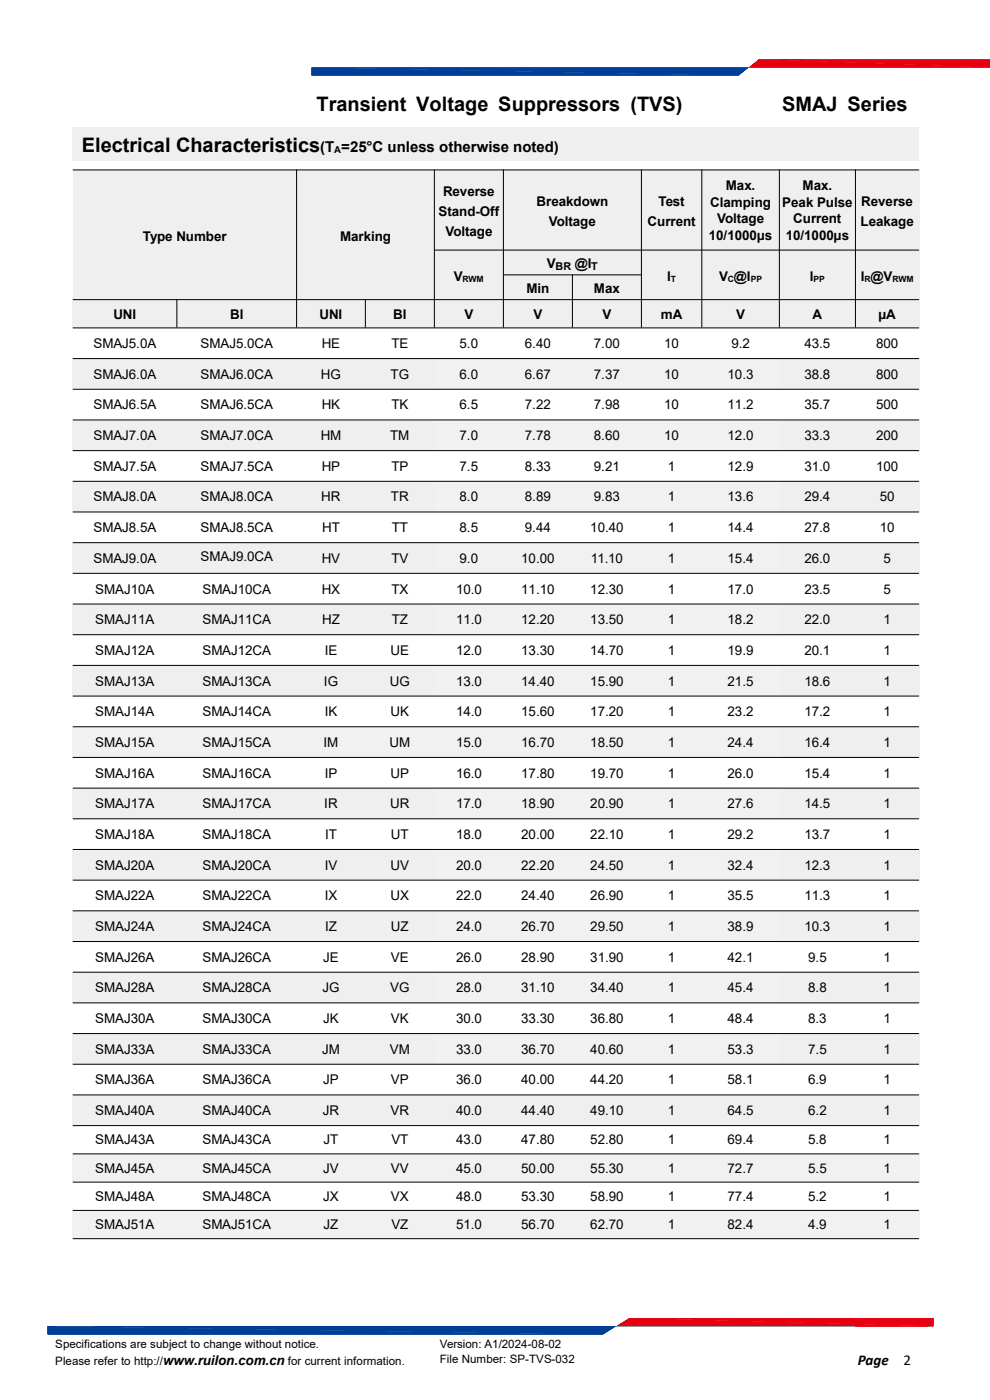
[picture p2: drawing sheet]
<svg xmlns="http://www.w3.org/2000/svg" width="210mm" height="297mm" viewBox="0 0 210 297" stroke-linecap="round" stroke-linejoin="round" font-family="sans-serif">
<path d="M133.6 279.6h64.4" fill="none" stroke="#e60012" stroke-width=".21"/>
<g fill="#e60012">
<path d="M130.7 281.3l2.8-1.7 64.5 1.7z"/>
<path d="M133.6 279.6h64.4v1.7z"/>
</g>
<path d="M10.1 281.4h120.6" fill="none" stroke="#003f98" stroke-width=".21"/>
<path d="M130.7 281.4h67.3" fill="none" stroke="#e60012" stroke-width=".21"/>
<g fill="#003f98">
<path d="M10.1 281.3l117.8 1.8h-117.8z"/>
<path d="M10.1 281.3h120.6l-2.8 1.8z"/>
</g>
<path d="M10.1 283.1h117.8" fill="none" stroke="#003f98" stroke-width=".21"/>
<path d="M161 12.6h49.1" fill="none" stroke="#e60012" stroke-width=".21"/>
<g fill="#e60012">
<path d="M158.8 14.3l2.2-1.7 49.1 1.7z"/>
<path d="M161 12.6h49.1v1.7z"/>
</g>
<path d="M66.1 14.3h92.7" fill="none" stroke="#003f98" stroke-width=".21"/>
<path d="M158.8 14.3h51.3" fill="none" stroke="#e60012" stroke-width=".21"/>
<g fill="#003f98">
<path d="M66.1 14.3l90.6 1.7h-90.6z"/>
<path d="M66.1 14.3h92.7l-2.1 1.7z"/>
</g>
<path d="M66.1 16.1h90.6" fill="none" stroke="#003f98" stroke-width=".21"/>
<g fill="#efefef">
<path d="M15.4 26.9h179.6v7.1h-179.6z" fill-rule="evenodd"/>
<path d="M15.4 36.1h47.5v27.4h-47.5z" fill-rule="evenodd"/>
<path d="M63 36.1h29.1v27.4h-29.1z" fill-rule="evenodd"/>
<path d="M92.2 36.1h14.6v16.9h-14.6z" fill-rule="evenodd"/>
<path d="M106.8 36.1h29.2v16.9h-29.2z" fill-rule="evenodd"/>
<path d="M136.1 36.1h12.7v16.9h-12.7z" fill-rule="evenodd"/>
<path d="M148.9 36.1h16.4v16.9h-16.4z" fill-rule="evenodd"/>
<path d="M165.4 36.1h16v16.9h-16z" fill-rule="evenodd"/>
<path d="M181.5 36.1h13.5v16.9h-13.5z" fill-rule="evenodd"/>
<path d="M92.2 53.1h14.6v10.4h-14.6z" fill-rule="evenodd"/>
<path d="M106.8 53.1h29.2v5.2h-29.2z" fill-rule="evenodd"/>
<path d="M136.1 53.1h12.7v10.4h-12.7z" fill-rule="evenodd"/>
<path d="M148.9 53.1h16.4v10.4h-16.4z" fill-rule="evenodd"/>
<path d="M165.4 53.1h16v10.4h-16z" fill-rule="evenodd"/>
<path d="M181.5 53.1h13.5v10.4h-13.5z" fill-rule="evenodd"/>
<path d="M106.8 58.4h14.6v5.1h-14.6z" fill-rule="evenodd"/>
<path d="M121.5 58.4h14.5v5.1h-14.5z" fill-rule="evenodd"/>
<path d="M15.4 63.6h22.1v5.9h-22.1z" fill-rule="evenodd"/>
<path d="M37.6 63.6h25.3v5.9h-25.3z" fill-rule="evenodd"/>
<path d="M63 63.6h14.5v5.9h-14.5z" fill-rule="evenodd"/>
<path d="M77.6 63.6h14.5v5.9h-14.5z" fill-rule="evenodd"/>
<path d="M92.2 63.6h14.6v5.9h-14.6z" fill-rule="evenodd"/>
<path d="M106.8 63.6h14.6v5.9h-14.6z" fill-rule="evenodd"/>
<path d="M121.5 63.6h14.5v5.9h-14.5z" fill-rule="evenodd"/>
<path d="M136.1 63.6h12.7v5.9h-12.7z" fill-rule="evenodd"/>
<path d="M148.9 63.6h16.4v5.9h-16.4z" fill-rule="evenodd"/>
<path d="M165.4 63.6h16v5.9h-16z" fill-rule="evenodd"/>
<path d="M181.5 63.6h13.5v5.9h-13.5z" fill-rule="evenodd"/>
<path d="M15.4 76.1h22.2v6.4h-22.2z" fill-rule="evenodd"/>
<path d="M37.5 76.1h25.5v6.4h-25.5z" fill-rule="evenodd"/>
<path d="M62.9 76.1h14.7v6.4h-14.7z" fill-rule="evenodd"/>
<path d="M77.5 76.1h14.7v6.4h-14.7z" fill-rule="evenodd"/>
</g>
<g fill="#f1f1f1">
<path d="M92.1 76.1h14.7v6.4h-14.7z" fill-rule="evenodd"/>
<path d="M106.8 76.1h14.7v6.4h-14.7z" fill-rule="evenodd"/>
<path d="M121.4 76.1h14.7v6.4h-14.7z" fill-rule="evenodd"/>
<path d="M136 76.1h12.9v6.4h-12.9z" fill-rule="evenodd"/>
<path d="M148.8 76.1h16.6v6.4h-16.6z" fill-rule="evenodd"/>
</g>
<g fill="#efefef">
<path d="M165.3 76.1h16.2v6.4h-16.2z" fill-rule="evenodd"/>
<path d="M181.4 76.1h13.6v6.4h-13.6z" fill-rule="evenodd"/>
<path d="M15.4 89.1h22.2v6.5h-22.2z" fill-rule="evenodd"/>
<path d="M37.5 89.1h25.5v6.5h-25.5z" fill-rule="evenodd"/>
<path d="M62.9 89.1h14.7v6.5h-14.7z" fill-rule="evenodd"/>
<path d="M77.5 89.1h14.7v6.5h-14.7z" fill-rule="evenodd"/>
</g>
<g fill="#f1f1f1">
<path d="M92.1 89.1h14.7v6.5h-14.7z" fill-rule="evenodd"/>
<path d="M106.8 89.1h14.7v6.5h-14.7z" fill-rule="evenodd"/>
<path d="M121.4 89.1h14.7v6.5h-14.7z" fill-rule="evenodd"/>
<path d="M136 89.1h12.9v6.5h-12.9z" fill-rule="evenodd"/>
<path d="M148.8 89.1h16.6v6.5h-16.6z" fill-rule="evenodd"/>
</g>
<g fill="#efefef">
<path d="M165.3 89.1h16.2v6.5h-16.2z" fill-rule="evenodd"/>
<path d="M181.4 89.1h13.6v6.5h-13.6z" fill-rule="evenodd"/>
<path d="M15.4 102.2h22.2v6.4h-22.2z" fill-rule="evenodd"/>
<path d="M37.5 102.2h25.5v6.4h-25.5z" fill-rule="evenodd"/>
<path d="M62.9 102.2h14.7v6.4h-14.7z" fill-rule="evenodd"/>
<path d="M77.5 102.2h14.7v6.4h-14.7z" fill-rule="evenodd"/>
</g>
<g fill="#f1f1f1">
<path d="M92.1 102.2h14.7v6.4h-14.7z" fill-rule="evenodd"/>
<path d="M106.8 102.2h14.7v6.4h-14.7z" fill-rule="evenodd"/>
<path d="M121.4 102.2h14.7v6.4h-14.7z" fill-rule="evenodd"/>
<path d="M136 102.2h12.9v6.4h-12.9z" fill-rule="evenodd"/>
<path d="M148.8 102.2h16.6v6.4h-16.6z" fill-rule="evenodd"/>
</g>
<g fill="#efefef">
<path d="M165.3 102.2h16.2v6.4h-16.2z" fill-rule="evenodd"/>
<path d="M181.4 102.2h13.6v6.4h-13.6z" fill-rule="evenodd"/>
<path d="M15.4 115.2h22.2v6.4h-22.2z" fill-rule="evenodd"/>
<path d="M37.5 115.2h25.5v6.4h-25.5z" fill-rule="evenodd"/>
<path d="M62.9 115.2h14.7v6.4h-14.7z" fill-rule="evenodd"/>
<path d="M77.5 115.2h14.7v6.4h-14.7z" fill-rule="evenodd"/>
</g>
<g fill="#f1f1f1">
<path d="M92.1 115.2h14.7v6.4h-14.7z" fill-rule="evenodd"/>
<path d="M106.8 115.2h14.7v6.4h-14.7z" fill-rule="evenodd"/>
<path d="M121.4 115.2h14.7v6.4h-14.7z" fill-rule="evenodd"/>
<path d="M136 115.2h12.9v6.4h-12.9z" fill-rule="evenodd"/>
<path d="M148.8 115.2h16.6v6.4h-16.6z" fill-rule="evenodd"/>
</g>
<g fill="#efefef">
<path d="M165.3 115.2h16.2v6.4h-16.2z" fill-rule="evenodd"/>
<path d="M181.4 115.2h13.6v6.4h-13.6z" fill-rule="evenodd"/>
<path d="M15.4 128.2h22.2v6.4h-22.2z" fill-rule="evenodd"/>
<path d="M37.5 128.2h25.5v6.4h-25.5z" fill-rule="evenodd"/>
<path d="M62.9 128.2h14.7v6.4h-14.7z" fill-rule="evenodd"/>
<path d="M77.5 128.2h14.7v6.4h-14.7z" fill-rule="evenodd"/>
</g>
<g fill="#f1f1f1">
<path d="M92.1 128.2h14.7v6.4h-14.7z" fill-rule="evenodd"/>
<path d="M106.8 128.2h14.7v6.4h-14.7z" fill-rule="evenodd"/>
<path d="M121.4 128.2h14.7v6.4h-14.7z" fill-rule="evenodd"/>
<path d="M136 128.2h12.9v6.4h-12.9z" fill-rule="evenodd"/>
<path d="M148.8 128.2h16.6v6.4h-16.6z" fill-rule="evenodd"/>
</g>
<g fill="#efefef">
<path d="M165.3 128.2h16.2v6.4h-16.2z" fill-rule="evenodd"/>
<path d="M181.4 128.2h13.6v6.4h-13.6z" fill-rule="evenodd"/>
<path d="M15.4 141.2h22.2v6.4h-22.2z" fill-rule="evenodd"/>
<path d="M37.5 141.2h25.5v6.4h-25.5z" fill-rule="evenodd"/>
<path d="M62.9 141.2h14.7v6.4h-14.7z" fill-rule="evenodd"/>
<path d="M77.5 141.2h14.7v6.4h-14.7z" fill-rule="evenodd"/>
</g>
<g fill="#f1f1f1">
<path d="M92.1 141.2h14.7v6.4h-14.7z" fill-rule="evenodd"/>
<path d="M106.8 141.2h14.7v6.4h-14.7z" fill-rule="evenodd"/>
<path d="M121.4 141.2h14.7v6.4h-14.7z" fill-rule="evenodd"/>
<path d="M136 141.2h12.9v6.4h-12.9z" fill-rule="evenodd"/>
<path d="M148.8 141.2h16.6v6.4h-16.6z" fill-rule="evenodd"/>
</g>
<g fill="#efefef">
<path d="M165.3 141.2h16.2v6.4h-16.2z" fill-rule="evenodd"/>
<path d="M181.4 141.2h13.6v6.4h-13.6z" fill-rule="evenodd"/>
</g>
<g fill="#f1f1f1">
<path d="M15.4 154.2h22.2v6.5h-22.2z" fill-rule="evenodd"/>
<path d="M37.5 154.2h25.5v6.5h-25.5z" fill-rule="evenodd"/>
<path d="M62.9 154.2h14.7v6.5h-14.7z" fill-rule="evenodd"/>
<path d="M77.5 154.2h14.7v6.5h-14.7z" fill-rule="evenodd"/>
<path d="M92.1 154.2h14.7v6.5h-14.7z" fill-rule="evenodd"/>
<path d="M106.8 154.2h14.7v6.5h-14.7z" fill-rule="evenodd"/>
<path d="M121.4 154.2h14.7v6.5h-14.7z" fill-rule="evenodd"/>
<path d="M136 154.2h12.9v6.5h-12.9z" fill-rule="evenodd"/>
<path d="M148.8 154.2h16.6v6.5h-16.6z" fill-rule="evenodd"/>
</g>
<g fill="#efefef">
<path d="M165.3 154.2h16.2v6.5h-16.2z" fill-rule="evenodd"/>
<path d="M181.4 154.2h13.6v6.5h-13.6z" fill-rule="evenodd"/>
<path d="M15.4 167.3h22.2v6.4h-22.2z" fill-rule="evenodd"/>
<path d="M37.5 167.3h25.5v6.4h-25.5z" fill-rule="evenodd"/>
<path d="M62.9 167.3h14.7v6.4h-14.7z" fill-rule="evenodd"/>
<path d="M77.5 167.3h14.7v6.4h-14.7z" fill-rule="evenodd"/>
</g>
<g fill="#f1f1f1">
<path d="M92.1 167.3h14.7v6.4h-14.7z" fill-rule="evenodd"/>
<path d="M106.8 167.3h14.7v6.4h-14.7z" fill-rule="evenodd"/>
<path d="M121.4 167.3h14.7v6.4h-14.7z" fill-rule="evenodd"/>
<path d="M136 167.3h12.9v6.4h-12.9z" fill-rule="evenodd"/>
<path d="M148.8 167.3h16.6v6.4h-16.6z" fill-rule="evenodd"/>
</g>
<g fill="#efefef">
<path d="M165.3 167.3h16.2v6.4h-16.2z" fill-rule="evenodd"/>
<path d="M181.4 167.3h13.6v6.4h-13.6z" fill-rule="evenodd"/>
<path d="M15.4 180.3h22.2v6.4h-22.2z" fill-rule="evenodd"/>
<path d="M37.5 180.3h25.5v6.4h-25.5z" fill-rule="evenodd"/>
<path d="M62.9 180.3h14.7v6.4h-14.7z" fill-rule="evenodd"/>
<path d="M77.5 180.3h14.7v6.4h-14.7z" fill-rule="evenodd"/>
</g>
<g fill="#f1f1f1">
<path d="M92.1 180.3h14.7v6.4h-14.7z" fill-rule="evenodd"/>
<path d="M106.8 180.3h14.7v6.4h-14.7z" fill-rule="evenodd"/>
<path d="M121.4 180.3h14.7v6.4h-14.7z" fill-rule="evenodd"/>
<path d="M136 180.3h12.9v6.4h-12.9z" fill-rule="evenodd"/>
<path d="M148.8 180.3h16.6v6.4h-16.6z" fill-rule="evenodd"/>
</g>
<g fill="#efefef">
<path d="M165.3 180.3h16.2v6.4h-16.2z" fill-rule="evenodd"/>
<path d="M181.4 180.3h13.6v6.4h-13.6z" fill-rule="evenodd"/>
<path d="M15.4 193.3h22.2v6.4h-22.2z" fill-rule="evenodd"/>
<path d="M37.5 193.3h25.5v6.4h-25.5z" fill-rule="evenodd"/>
<path d="M62.9 193.3h14.7v6.4h-14.7z" fill-rule="evenodd"/>
<path d="M77.5 193.3h14.7v6.4h-14.7z" fill-rule="evenodd"/>
</g>
<g fill="#f1f1f1">
<path d="M92.1 193.3h14.7v6.4h-14.7z" fill-rule="evenodd"/>
<path d="M106.8 193.3h14.7v6.4h-14.7z" fill-rule="evenodd"/>
<path d="M121.4 193.3h14.7v6.4h-14.7z" fill-rule="evenodd"/>
<path d="M136 193.3h12.9v6.4h-12.9z" fill-rule="evenodd"/>
<path d="M148.8 193.3h16.6v6.4h-16.6z" fill-rule="evenodd"/>
</g>
<g fill="#efefef">
<path d="M165.3 193.3h16.2v6.4h-16.2z" fill-rule="evenodd"/>
<path d="M181.4 193.3h13.6v6.4h-13.6z" fill-rule="evenodd"/>
<path d="M15.4 206.3h22.2v6.4h-22.2z" fill-rule="evenodd"/>
<path d="M37.5 206.3h25.5v6.4h-25.5z" fill-rule="evenodd"/>
<path d="M62.9 206.3h14.7v6.4h-14.7z" fill-rule="evenodd"/>
<path d="M77.5 206.3h14.7v6.4h-14.7z" fill-rule="evenodd"/>
</g>
<g fill="#f1f1f1">
<path d="M92.1 206.3h14.7v6.4h-14.7z" fill-rule="evenodd"/>
<path d="M106.8 206.3h14.7v6.4h-14.7z" fill-rule="evenodd"/>
<path d="M121.4 206.3h14.7v6.4h-14.7z" fill-rule="evenodd"/>
<path d="M136 206.3h12.9v6.4h-12.9z" fill-rule="evenodd"/>
<path d="M148.8 206.3h16.6v6.4h-16.6z" fill-rule="evenodd"/>
</g>
<g fill="#efefef">
<path d="M165.3 206.3h16.2v6.4h-16.2z" fill-rule="evenodd"/>
<path d="M181.4 206.3h13.6v6.4h-13.6z" fill-rule="evenodd"/>
<path d="M15.4 219.3h22.2v6.4h-22.2z" fill-rule="evenodd"/>
<path d="M37.5 219.3h25.5v6.4h-25.5z" fill-rule="evenodd"/>
<path d="M62.9 219.3h14.7v6.4h-14.7z" fill-rule="evenodd"/>
<path d="M77.5 219.3h14.7v6.4h-14.7z" fill-rule="evenodd"/>
</g>
<g fill="#f1f1f1">
<path d="M92.1 219.3h14.7v6.4h-14.7z" fill-rule="evenodd"/>
<path d="M106.8 219.3h14.7v6.4h-14.7z" fill-rule="evenodd"/>
<path d="M121.4 219.3h14.7v6.4h-14.7z" fill-rule="evenodd"/>
<path d="M136 219.3h12.9v6.4h-12.9z" fill-rule="evenodd"/>
<path d="M148.8 219.3h16.6v6.4h-16.6z" fill-rule="evenodd"/>
</g>
<g fill="#efefef">
<path d="M165.3 219.3h16.2v6.4h-16.2z" fill-rule="evenodd"/>
<path d="M181.4 219.3h13.6v6.4h-13.6z" fill-rule="evenodd"/>
<path d="M15.4 232.3h22.2v6.5h-22.2z" fill-rule="evenodd"/>
<path d="M37.5 232.3h25.5v6.5h-25.5z" fill-rule="evenodd"/>
<path d="M62.9 232.3h14.7v6.5h-14.7z" fill-rule="evenodd"/>
<path d="M77.5 232.3h14.7v6.5h-14.7z" fill-rule="evenodd"/>
<path d="M92.1 232.3h14.7v6.5h-14.7z" fill-rule="evenodd"/>
<path d="M106.8 232.3h14.7v6.5h-14.7z" fill-rule="evenodd"/>
<path d="M121.4 232.3h14.7v6.5h-14.7z" fill-rule="evenodd"/>
<path d="M136 232.3h12.9v6.5h-12.9z" fill-rule="evenodd"/>
<path d="M148.8 232.3h16.6v6.5h-16.6z" fill-rule="evenodd"/>
<path d="M165.3 232.3h16.2v6.5h-16.2z" fill-rule="evenodd"/>
<path d="M181.4 232.3h13.6v6.5h-13.6z" fill-rule="evenodd"/>
</g>
<g fill="#f1f1f1">
<path d="M15.4 244.8h22.2v6h-22.2z" fill-rule="evenodd"/>
<path d="M37.5 244.8h25.5v6h-25.5z" fill-rule="evenodd"/>
<path d="M62.9 244.8h14.7v6h-14.7z" fill-rule="evenodd"/>
<path d="M77.5 244.8h14.7v6h-14.7z" fill-rule="evenodd"/>
<path d="M92.1 244.8h14.7v6h-14.7z" fill-rule="evenodd"/>
<path d="M106.8 244.8h14.7v6h-14.7z" fill-rule="evenodd"/>
<path d="M121.4 244.8h14.7v6h-14.7z" fill-rule="evenodd"/>
<path d="M136 244.8h12.9v6h-12.9z" fill-rule="evenodd"/>
<path d="M148.8 244.8h16.6v6h-16.6z" fill-rule="evenodd"/>
<path d="M165.3 244.8h16.2v6h-16.2z" fill-rule="evenodd"/>
<path d="M181.4 244.8h13.6v6h-13.6z" fill-rule="evenodd"/>
<path d="M15.4 256.8h22.2v5.9h-22.2z" fill-rule="evenodd"/>
<path d="M37.5 256.8h25.5v5.9h-25.5z" fill-rule="evenodd"/>
<path d="M62.9 256.8h14.7v5.9h-14.7z" fill-rule="evenodd"/>
<path d="M77.5 256.8h14.7v5.9h-14.7z" fill-rule="evenodd"/>
<path d="M92.1 256.8h14.7v5.9h-14.7z" fill-rule="evenodd"/>
<path d="M106.8 256.8h14.7v5.9h-14.7z" fill-rule="evenodd"/>
<path d="M121.4 256.8h14.7v5.9h-14.7z" fill-rule="evenodd"/>
<path d="M136 256.8h12.9v5.9h-12.9z" fill-rule="evenodd"/>
<path d="M148.8 256.8h16.6v5.9h-16.6z" fill-rule="evenodd"/>
<path d="M165.3 256.8h16.2v5.9h-16.2z" fill-rule="evenodd"/>
<path d="M181.4 256.8h13.6v5.9h-13.6z" fill-rule="evenodd"/>
</g>
<g fill="none" stroke="#000" stroke-width=".21">
<path d="M15.4 36.1h179.6M62.9 36v33.5M92.1 36v33.5M106.8 36v33.5M136.1 36v33.5M148.9 36v33.5M165.3 36v33.5M181.5 36v33.5M92.1 53.1h102.9M106.7 58.3h29.5M121.4 58.2v11.3M15.4 63.6h179.6"/>
<path d="M15.4 69.6h179.6M15.4 76.1h179.6M37.5 63.5v6M77.5 63.5v6M15.4 82.6h179.6M15.4 89.1h179.6M15.4 95.6h179.6M15.4 102.1h179.6M15.4 108.6h179.6M15.4 115.1h179.6M15.4 121.6h179.6M15.4 128.1h179.6"/>
<path d="M15.4 134.7h179.6M15.4 141.2h179.6M15.4 147.7h179.6M15.4 154.2h179.6M15.4 160.7h179.6M15.4 167.2h179.6M15.4 173.7h179.6M15.4 180.2h179.6M15.4 186.7h179.6M15.4 193.2h179.6M15.4 199.7h179.6M15.4 206.2h179.6"/>
<path d="M15.4 212.8h179.6M15.4 219.3h179.6M15.4 225.8h179.6M15.4 232.3h179.6M15.4 238.8h179.6M15.4 244.8h179.6M15.4 250.8h179.6M15.4 256.8h179.6M15.4 262.8h179.6"/>
</g>
<g font-size="4.2">
<text x="67.1" y="23.6">Transient Voltage Suppressors (TVS)</text>
<text x="165.9" y="23.6">SMAJ Series</text>
<text x="17.4" y="32.1">Electrical Characteristics</text>
</g>
<g font-size="3.2">
<text x="67.9" y="32.2">(T =25°C unless otherwise noted)</text>
<text x="181.9" y="289.5">Page</text>
<text x="191.6" y="289.5">2</text>
</g>
<g font-size="2.8">
<text x="94" y="41.6">Reverse</text>
<text x="154" y="40.3">Max.</text>
<text x="170.3" y="40.3">Max.</text>
<text x="93" y="45.8">Stand-Off</text>
<text x="113.8" y="43.7">Breakdown</text>
<text x="116.4" y="47.9">Voltage</text>
<text x="137.4" y="47.9">Current</text>
<text x="139.7" y="43.7">Test</text>
<text x="150.7" y="43.8">Clamping</text>
<text x="152.1" y="47.4">Voltage</text>
<text x="165.9" y="43.8">Peak Pulse</text>
<text x="168.3" y="47.4">Current</text>
<text x="182.5" y="47.9">Leakage</text>
<text x="182.7" y="43.7">Reverse</text>
<text x="30.3" y="51.1">Type Number</text>
<text x="72.1" y="51.1">Marking</text>
<text x="94.5" y="50.1">Voltage</text>
<text x="150.4" y="50.9">10/1000μs</text>
<text x="166.7" y="50.9">10/1000μs</text>
<text x="96.3" y="59.6">V</text>
<text x="116" y="57">V</text>
<text x="121.9" y="57">@I</text>
<text x="141.5" y="59.6">I</text>
<text x="152.5" y="59.6">V @I</text>
<text x="171.8" y="59.6">I</text>
<text x="182.6" y="59.6">I @V</text>
<text x="111.7" y="62.2">Min</text>
<text x="126" y="62.2">Max</text>
<text x="24" y="67.6">UNI</text>
<text x="48.8" y="67.6">BI</text>
<text x="67.8" y="67.6">UNI</text>
<text x="83.4" y="67.6">BI</text>
<text x="98.5" y="67.6">V</text>
<text x="113.2" y="67.6">V</text>
<text x="127.8" y="67.6">V</text>
<text x="140.2" y="67.6">mA</text>
<text x="156.2" y="67.6">V</text>
<text x="172.4" y="67.6">A</text>
<text x="186.4" y="67.6">µA</text>
<text x="19.8" y="73.8">SMAJ5.0A</text>
<text x="42.5" y="73.8">SMAJ5.0CA</text>
<text x="68.2" y="73.8">HE</text>
<text x="83" y="73.8">TE</text>
<text x="97.5" y="73.8">5.0</text>
<text x="111.3" y="73.8">6.40</text>
<text x="126" y="73.8">7.00</text>
<text x="140.9" y="73.8">10</text>
<text x="155.2" y="73.8">9.2</text>
<text x="170.6" y="73.8">43.5</text>
<text x="185.8" y="73.8">800</text>
<text x="19.8" y="80.3">SMAJ6.0A</text>
<text x="42.5" y="80.3">SMAJ6.0CA</text>
<text x="68.1" y="80.3">HG</text>
<text x="82.8" y="80.3">TG</text>
<text x="97.5" y="80.3">6.0</text>
<text x="111.3" y="80.3">6.67</text>
<text x="126" y="80.3">7.37</text>
<text x="140.9" y="80.3">10</text>
<text x="154.3" y="80.3">10.3</text>
<text x="170.6" y="80.3">38.8</text>
<text x="185.8" y="80.3">800</text>
<text x="19.8" y="86.8">SMAJ6.5A</text>
<text x="42.5" y="86.8">SMAJ6.5CA</text>
<text x="68.2" y="86.8">HK</text>
<text x="83" y="86.8">TK</text>
<text x="97.5" y="86.8">6.5</text>
<text x="111.3" y="86.8">7.22</text>
<text x="126" y="86.8">7.98</text>
<text x="140.9" y="86.8">10</text>
<text x="154.3" y="86.8">11.2</text>
<text x="170.6" y="86.8">35.7</text>
<text x="185.8" y="86.8">500</text>
<text x="19.8" y="93.4">SMAJ7.0A</text>
<text x="42.5" y="93.4">SMAJ7.0CA</text>
<text x="68" y="93.4">HM</text>
<text x="82.8" y="93.4">TM</text>
<text x="97.5" y="93.4">7.0</text>
<text x="111.3" y="93.4">7.78</text>
<text x="126" y="93.4">8.60</text>
<text x="140.9" y="93.4">10</text>
<text x="154.3" y="93.4">12.0</text>
<text x="170.6" y="93.4">33.3</text>
<text x="185.8" y="93.4">200</text>
<text x="19.8" y="99.9">SMAJ7.5A</text>
<text x="42.5" y="99.9">SMAJ7.5CA</text>
<text x="68.2" y="99.9">HP</text>
<text x="83" y="99.9">TP</text>
<text x="97.5" y="99.9">7.5</text>
<text x="111.3" y="99.9">8.33</text>
<text x="126" y="99.9">9.21</text>
<text x="141.7" y="99.9">1</text>
<text x="154.3" y="99.9">12.9</text>
<text x="170.6" y="99.9">31.0</text>
<text x="185.8" y="99.9">100</text>
<text x="19.8" y="106.4">SMAJ8.0A</text>
<text x="42.5" y="106.4">SMAJ8.0CA</text>
<text x="68.2" y="106.4">HR</text>
<text x="82.9" y="106.4">TR</text>
<text x="97.5" y="106.4">8.0</text>
<text x="111.3" y="106.4">8.89</text>
<text x="126" y="106.4">9.83</text>
<text x="141.7" y="106.4">1</text>
<text x="154.3" y="106.4">13.6</text>
<text x="170.6" y="106.4">29.4</text>
<text x="186.6" y="106.4">50</text>
<text x="19.8" y="112.9">SMAJ8.5A</text>
<text x="42.5" y="112.9">SMAJ8.5CA</text>
<text x="68.3" y="112.9">HT</text>
<text x="83.1" y="112.9">TT</text>
<text x="97.5" y="112.9">8.5</text>
<text x="111.3" y="112.9">9.44</text>
<text x="125.2" y="112.9">10.40</text>
<text x="141.7" y="112.9">1</text>
<text x="154.3" y="112.9">14.4</text>
<text x="170.6" y="112.9">27.8</text>
<text x="186.6" y="112.9">10</text>
<text x="19.8" y="119.4">SMAJ9.0A</text>
<text x="42.5" y="119">SMAJ9.0CA</text>
<text x="68.2" y="119.4">HV</text>
<text x="83" y="119.4">TV</text>
<text x="97.5" y="119.4">9.0</text>
<text x="110.6" y="119.4">10.00</text>
<text x="125.3" y="119.4">11.10</text>
<text x="141.7" y="119.4">1</text>
<text x="154.3" y="119.4">15.4</text>
<text x="170.6" y="119.4">26.0</text>
<text x="187.4" y="119.4">5</text>
<text x="20.2" y="125.9">SMAJ10A</text>
<text x="42.9" y="125.9">SMAJ10CA</text>
<text x="68.2" y="125.9">HX</text>
<text x="83" y="125.9">TX</text>
<text x="96.7" y="125.9">10.0</text>
<text x="110.6" y="125.9">11.10</text>
<text x="125.2" y="125.9">12.30</text>
<text x="141.7" y="125.9">1</text>
<text x="154.3" y="125.9">17.0</text>
<text x="170.6" y="125.9">23.5</text>
<text x="187.4" y="125.9">5</text>
<text x="20.2" y="132.4">SMAJ11A</text>
<text x="42.9" y="132.4">SMAJ11CA</text>
<text x="68.3" y="132.4">HZ</text>
<text x="83.1" y="132.4">TZ</text>
<text x="96.7" y="132.4">11.0</text>
<text x="110.6" y="132.4">12.20</text>
<text x="125.2" y="132.4">13.50</text>
<text x="141.7" y="132.4">1</text>
<text x="154.3" y="132.4">18.2</text>
<text x="170.6" y="132.4">22.0</text>
<text x="187.4" y="132.4">1</text>
<text x="20.2" y="138.9">SMAJ12A</text>
<text x="42.9" y="138.9">SMAJ12CA</text>
<text x="68.9" y="138.9">IE</text>
<text x="82.8" y="138.9">UE</text>
<text x="96.7" y="138.9">12.0</text>
<text x="110.6" y="138.9">13.30</text>
<text x="125.2" y="138.9">14.70</text>
<text x="141.7" y="138.9">1</text>
<text x="154.3" y="138.9">19.9</text>
<text x="170.6" y="138.9">20.1</text>
<text x="187.4" y="138.9">1</text>
<text x="20.2" y="145.4">SMAJ13A</text>
<text x="42.9" y="145.4">SMAJ13CA</text>
<text x="68.7" y="145.4">IG</text>
<text x="82.7" y="145.4">UG</text>
<text x="96.7" y="145.4">13.0</text>
<text x="110.6" y="145.4">14.40</text>
<text x="125.2" y="145.4">15.90</text>
<text x="141.7" y="145.4">1</text>
<text x="154.3" y="145.4">21.5</text>
<text x="170.6" y="145.4">18.6</text>
<text x="187.4" y="145.4">1</text>
<text x="20.2" y="152">SMAJ14A</text>
<text x="42.9" y="152">SMAJ14CA</text>
<text x="68.9" y="152">IK</text>
<text x="82.8" y="152">UK</text>
<text x="96.7" y="152">14.0</text>
<text x="110.6" y="152">15.60</text>
<text x="125.2" y="152">17.20</text>
<text x="141.7" y="152">1</text>
<text x="154.3" y="152">23.2</text>
<text x="170.6" y="152">17.2</text>
<text x="187.4" y="152">1</text>
<text x="20.2" y="158.4">SMAJ15A</text>
<text x="42.9" y="158.4">SMAJ15CA</text>
<text x="68.6" y="158.4">IM</text>
<text x="82.6" y="158.4">UM</text>
<text x="96.7" y="158.4">15.0</text>
<text x="110.6" y="158.4">16.70</text>
<text x="125.2" y="158.4">18.50</text>
<text x="141.7" y="158.4">1</text>
<text x="154.3" y="158.4">24.4</text>
<text x="170.6" y="158.4">16.4</text>
<text x="187.4" y="158.4">1</text>
<text x="20.2" y="164.9">SMAJ16A</text>
<text x="42.9" y="164.9">SMAJ16CA</text>
<text x="68.9" y="164.9">IP</text>
<text x="82.8" y="164.9">UP</text>
<text x="96.7" y="164.9">16.0</text>
<text x="110.6" y="164.9">17.80</text>
<text x="125.2" y="164.9">19.70</text>
<text x="141.7" y="164.9">1</text>
<text x="154.3" y="164.9">26.0</text>
<text x="170.6" y="164.9">15.4</text>
<text x="187.4" y="164.9">1</text>
<text x="20.2" y="171.5">SMAJ17A</text>
<text x="42.9" y="171.5">SMAJ17CA</text>
<text x="68.8" y="171.5">IR</text>
<text x="82.8" y="171.5">UR</text>
<text x="96.7" y="171.5">17.0</text>
<text x="110.6" y="171.5">18.90</text>
<text x="125.2" y="171.5">20.90</text>
<text x="141.7" y="171.5">1</text>
<text x="154.3" y="171.5">27.6</text>
<text x="170.6" y="171.5">14.5</text>
<text x="187.4" y="171.5">1</text>
<text x="20.2" y="178">SMAJ18A</text>
<text x="42.9" y="178">SMAJ18CA</text>
<text x="69" y="178">IT</text>
<text x="82.9" y="178">UT</text>
<text x="96.7" y="178">18.0</text>
<text x="110.6" y="178">20.00</text>
<text x="125.2" y="178">22.10</text>
<text x="141.7" y="178">1</text>
<text x="154.3" y="178">29.2</text>
<text x="170.6" y="178">13.7</text>
<text x="187.4" y="178">1</text>
<text x="20.2" y="184.5">SMAJ20A</text>
<text x="42.9" y="184.5">SMAJ20CA</text>
<text x="68.9" y="184.5">IV</text>
<text x="82.8" y="184.5">UV</text>
<text x="96.7" y="184.5">20.0</text>
<text x="110.6" y="184.5">22.20</text>
<text x="125.2" y="184.5">24.50</text>
<text x="141.7" y="184.5">1</text>
<text x="154.3" y="184.5">32.4</text>
<text x="170.6" y="184.5">12.3</text>
<text x="187.4" y="184.5">1</text>
<text x="20.2" y="191">SMAJ22A</text>
<text x="42.9" y="191">SMAJ22CA</text>
<text x="68.9" y="191">IX</text>
<text x="82.8" y="191">UX</text>
<text x="96.7" y="191">22.0</text>
<text x="110.6" y="191">24.40</text>
<text x="125.2" y="191">26.90</text>
<text x="141.7" y="191">1</text>
<text x="154.3" y="191">35.5</text>
<text x="170.6" y="191">11.3</text>
<text x="187.4" y="191">1</text>
<text x="20.2" y="197.5">SMAJ24A</text>
<text x="42.9" y="197.5">SMAJ24CA</text>
<text x="69" y="197.5">IZ</text>
<text x="82.9" y="197.5">UZ</text>
<text x="96.7" y="197.5">24.0</text>
<text x="110.6" y="197.5">26.70</text>
<text x="125.2" y="197.5">29.50</text>
<text x="141.7" y="197.5">1</text>
<text x="154.3" y="197.5">38.9</text>
<text x="170.6" y="197.5">10.3</text>
<text x="187.4" y="197.5">1</text>
<text x="20.2" y="204">SMAJ26A</text>
<text x="42.9" y="204">SMAJ26CA</text>
<text x="68.6" y="204">JE</text>
<text x="82.9" y="204">VE</text>
<text x="96.7" y="204">26.0</text>
<text x="110.6" y="204">28.90</text>
<text x="125.2" y="204">31.90</text>
<text x="141.7" y="204">1</text>
<text x="154.3" y="204">42.1</text>
<text x="171.4" y="204">9.5</text>
<text x="187.4" y="204">1</text>
<text x="20.2" y="210.5">SMAJ28A</text>
<text x="42.9" y="210.5">SMAJ28CA</text>
<text x="68.4" y="210.5">JG</text>
<text x="82.8" y="210.5">VG</text>
<text x="96.7" y="210.5">28.0</text>
<text x="110.6" y="210.5">31.10</text>
<text x="125.2" y="210.5">34.40</text>
<text x="141.7" y="210.5">1</text>
<text x="154.3" y="210.5">45.4</text>
<text x="171.4" y="210.5">8.8</text>
<text x="187.4" y="210.5">1</text>
<text x="20.2" y="217">SMAJ30A</text>
<text x="42.9" y="217">SMAJ30CA</text>
<text x="68.6" y="217">JK</text>
<text x="82.9" y="217">VK</text>
<text x="96.7" y="217">30.0</text>
<text x="110.6" y="217">33.30</text>
<text x="125.2" y="217">36.80</text>
<text x="141.7" y="217">1</text>
<text x="154.3" y="217">48.4</text>
<text x="171.4" y="217">8.3</text>
<text x="187.4" y="217">1</text>
<text x="20.2" y="223.5">SMAJ33A</text>
<text x="42.9" y="223.5">SMAJ33CA</text>
<text x="68.3" y="223.5">JM</text>
<text x="82.7" y="223.5">VM</text>
<text x="96.7" y="223.5">33.0</text>
<text x="110.6" y="223.5">36.70</text>
<text x="125.2" y="223.5">40.60</text>
<text x="141.7" y="223.5">1</text>
<text x="154.3" y="223.5">53.3</text>
<text x="171.4" y="223.5">7.5</text>
<text x="187.4" y="223.5">1</text>
<text x="20.2" y="230.1">SMAJ36A</text>
<text x="42.9" y="230.1">SMAJ36CA</text>
<text x="68.6" y="230.1">JP</text>
<text x="82.9" y="230.1">VP</text>
<text x="96.7" y="230.1">36.0</text>
<text x="110.6" y="230.1">40.00</text>
<text x="125.2" y="230.1">44.20</text>
<text x="141.7" y="230.1">1</text>
<text x="154.3" y="230.1">58.1</text>
<text x="171.4" y="230.1">6.9</text>
<text x="187.4" y="230.1">1</text>
<text x="20.2" y="236.5">SMAJ40A</text>
<text x="42.9" y="236.5">SMAJ40CA</text>
<text x="68.5" y="236.5">JR</text>
<text x="82.8" y="236.5">VR</text>
<text x="96.7" y="236.5">40.0</text>
<text x="110.6" y="236.5">44.40</text>
<text x="125.2" y="236.5">49.10</text>
<text x="141.7" y="236.5">1</text>
<text x="154.3" y="236.5">64.5</text>
<text x="171.4" y="236.5">6.2</text>
<text x="187.4" y="236.5">1</text>
<text x="20.2" y="242.8">SMAJ43A</text>
<text x="42.9" y="242.8">SMAJ43CA</text>
<text x="68.6" y="242.8">JT</text>
<text x="83" y="242.8">VT</text>
<text x="96.7" y="242.8">43.0</text>
<text x="110.6" y="242.8">47.80</text>
<text x="125.2" y="242.8">52.80</text>
<text x="141.7" y="242.8">1</text>
<text x="154.3" y="242.8">69.4</text>
<text x="171.4" y="242.8">5.8</text>
<text x="187.4" y="242.8">1</text>
<text x="20.2" y="248.8">SMAJ45A</text>
<text x="42.9" y="248.8">SMAJ45CA</text>
<text x="68.6" y="248.8">JV</text>
<text x="82.9" y="248.8">VV</text>
<text x="96.7" y="248.8">45.0</text>
<text x="110.6" y="248.8">50.00</text>
<text x="125.2" y="248.8">55.30</text>
<text x="141.7" y="248.8">1</text>
<text x="154.3" y="248.8">72.7</text>
<text x="171.4" y="248.8">5.5</text>
<text x="187.4" y="248.8">1</text>
<text x="20.2" y="254.8">SMAJ48A</text>
<text x="42.9" y="254.8">SMAJ48CA</text>
<text x="68.6" y="254.8">JX</text>
<text x="82.9" y="254.8">VX</text>
<text x="96.7" y="254.8">48.0</text>
<text x="110.6" y="254.8">53.30</text>
<text x="125.2" y="254.8">58.90</text>
<text x="141.7" y="254.8">1</text>
<text x="154.3" y="254.8">77.4</text>
<text x="171.4" y="254.8">5.2</text>
<text x="187.4" y="254.8">1</text>
<text x="20.2" y="260.8">SMAJ51A</text>
<text x="42.9" y="260.8">SMAJ51CA</text>
<text x="68.6" y="260.8">JZ</text>
<text x="83" y="260.8">VZ</text>
<text x="96.7" y="260.8">51.0</text>
<text x="110.6" y="260.8">56.70</text>
<text x="125.2" y="260.8">62.70</text>
<text x="141.7" y="260.8">1</text>
<text x="154.3" y="260.8">82.4</text>
<text x="171.4" y="260.8">4.9</text>
<text x="187.4" y="260.8">1</text>
<text x="34.6" y="289.6">www.ruilon.com.cn</text>
</g>
<g font-size="2.5">
<text x="11.7" y="286.1">Specifications are subject to change without notice.</text>
<text x="93.3" y="286.1">Version: A1/2024-08-02</text>
<text x="11.7" y="289.6">Please refer to http://</text>
<text x="61.1" y="289.6">for current information.</text>
<text x="93.3" y="289.2">File Number: SP-TVS-032</text>
</g>
<g font-size="2.3">
<text x="117.9" y="57.3">BR</text>
<text x="125.4" y="57.3">T</text>
</g>
<text font-size="2" x="70.9" y="32.4">A</text>
<g font-size="1.8">
<text x="98.1" y="59.8">RWM</text>
<text x="142.3" y="59.8">T</text>
<text x="154.4" y="59.8">C</text>
<text x="159.3" y="59.8">PP</text>
<text x="172.6" y="59.8">PP</text>
<text x="183.4" y="59.8">R</text>
<text x="189.3" y="59.8">RWM</text>
</g>
</svg>
